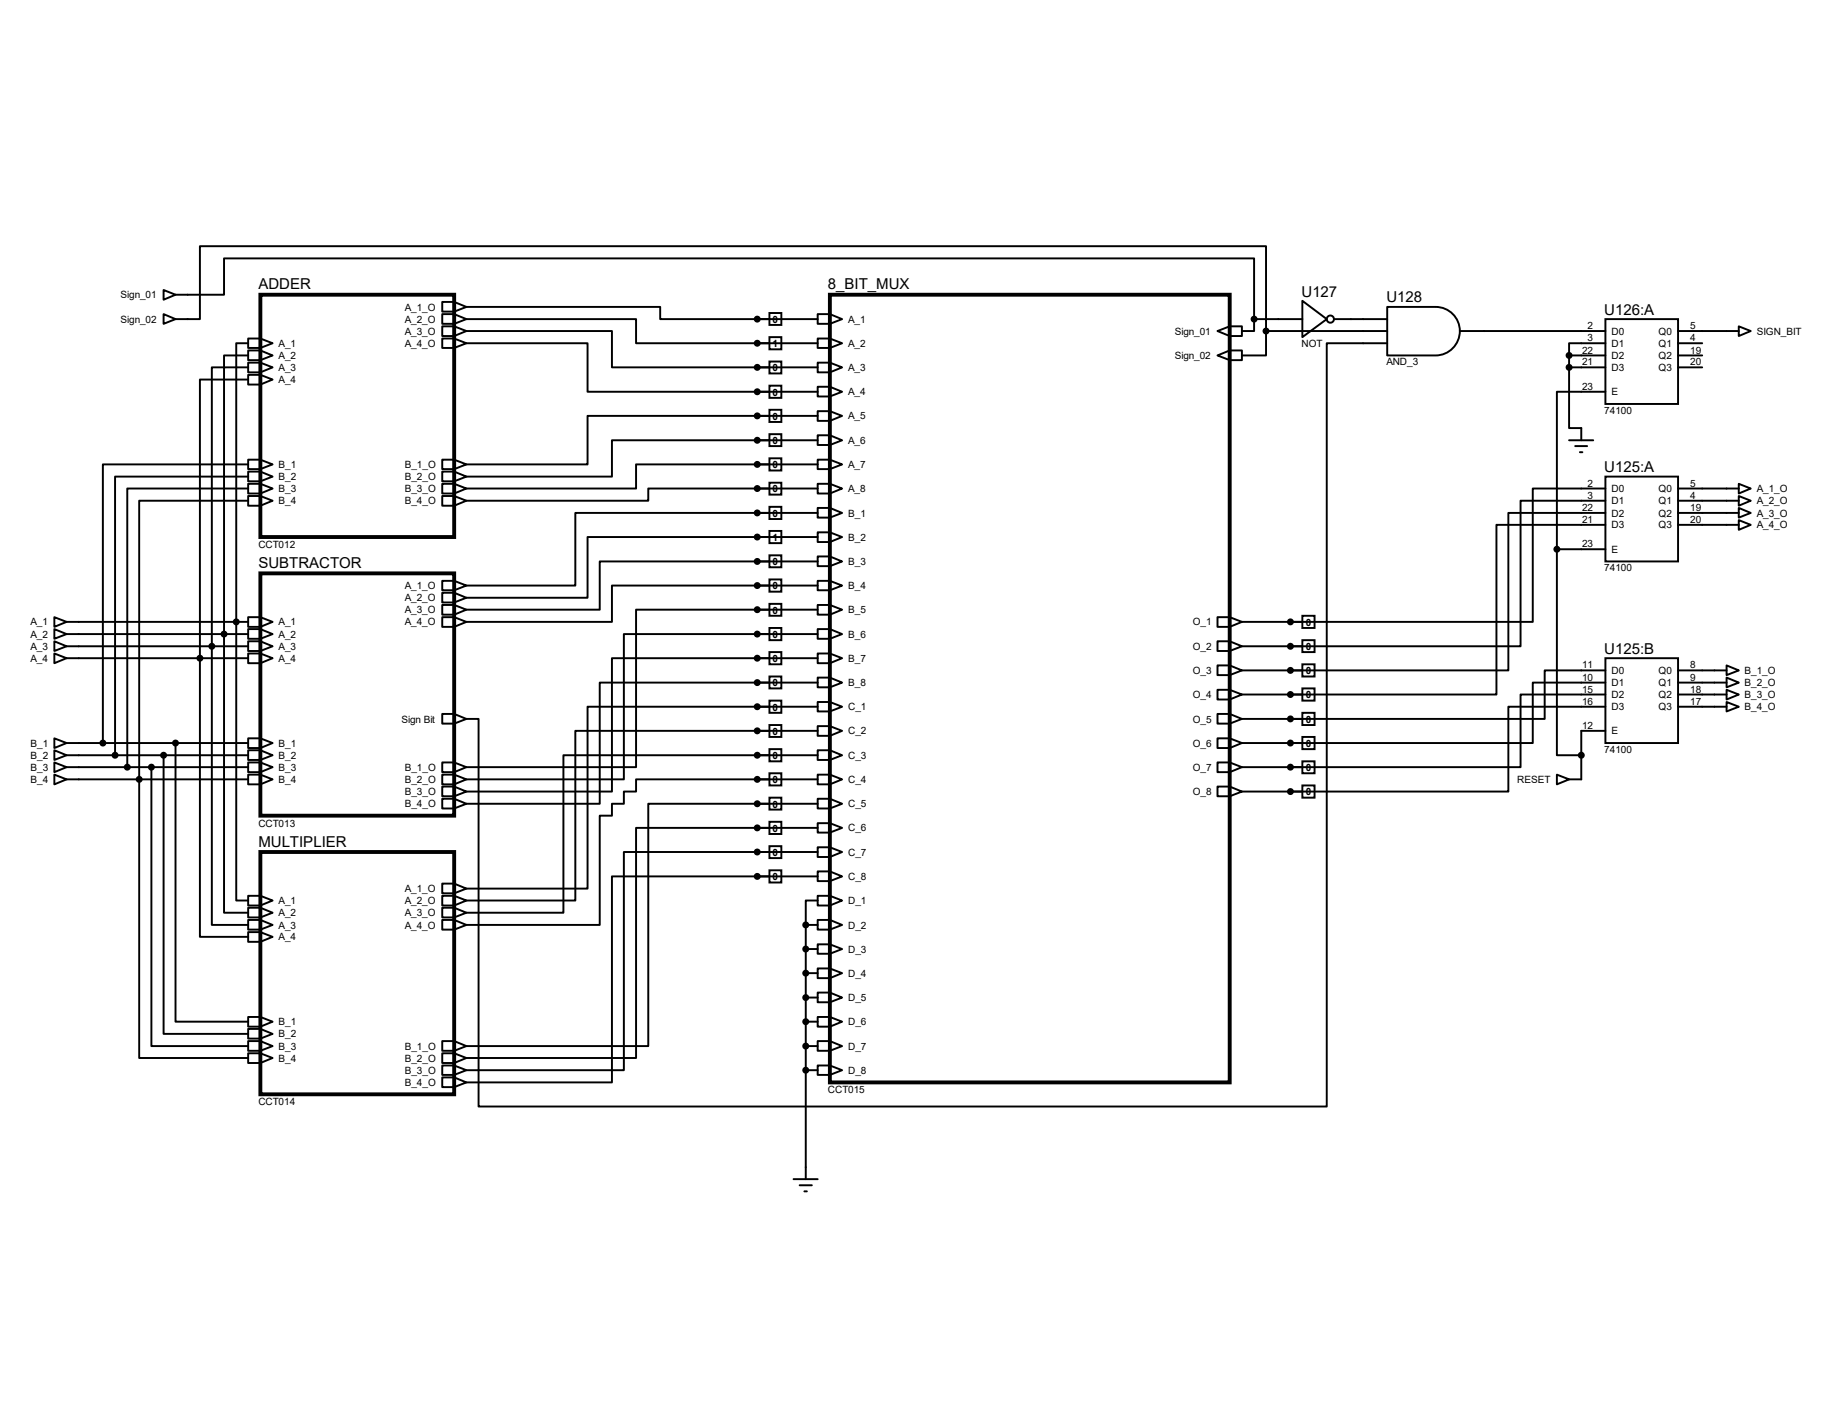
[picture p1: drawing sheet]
<svg xmlns="http://www.w3.org/2000/svg" width="279mm" height="216mm" viewBox="0 0 279 216" stroke-linecap="round" stroke-linejoin="round" font-family="sans-serif">
<g fill="none" stroke="#000" stroke-width=".3">
<path d="M25 44.3l1.8 .7-1.8 .8zM25 48l1.8 .7-1.8 .7zM26.8 48.7h3.7v-11.1h162.8v12.9M26.8 45h7.4v-5.5h157.3v9.2M37.9 55.4h1.9l1.8 .7-1.8 .8h-1.9zM37.9 57.2h1.9l1.8 .8-1.8 .7h-1.9zM37.9 51.7h1.9l1.8 .7-1.8 .7h-1.9zM37.9 53.5h1.9l1.8 .8-1.8 .7h-1.9zM37.9 52.4h-1.8v85.1h1.8M37.9 54.3h-3.7v85.1h3.7M37.9 56.1h-5.6v85.1h5.6M37.9 58h-7.4v85h7.4"/>
<path d="M39.8 51.7v1.4M39.8 53.5v1.5M39.8 55.4v1.5M39.8 57.2v1.5M67.5 46.1h1.8l1.9 .8-1.9 .7h-1.8zM67.5 48h1.8l1.9 .7-1.9 .7h-1.8zM67.5 49.8h1.8l1.9 .7-1.9 .8h-1.8zM67.5 51.7h1.8l1.9 .7-1.9 .7h-1.8zM69.3 46.1v1.5M69.3 48v1.4M69.3 49.8v1.5M69.3 51.7v1.4"/>
<path d="M71.2 46.9h29.6v1.8h14.8M71.2 48.7h25.9v3.7h18.5M71.2 50.5h22.2v5.6h22.2M71.2 52.4h18.5v7.4h25.9M115.6 48.7h.1M115.6 52.4h.1M115.6 56.1h.1M115.6 59.8h.1M115.6 48.7h9.2M115.6 56.1h9.2M115.6 52.4h9.2M115.6 59.8h9.2"/>
<path d="M117.5 47.8h1.8v1.8h-1.8zM117.5 51.5h1.8v1.8h-1.8zM117.5 55.2h1.8v1.8h-1.8zM117.5 58.9h1.8v1.8h-1.8zM124.8 48h1.9l1.9 .7-1.9 .7h-1.9zM124.8 51.7h1.9l1.9 .7-1.9 .7h-1.9zM124.8 55.4h1.9l1.9 .7-1.9 .8h-1.9zM124.8 59.1h1.9l1.9 .7-1.9 .7h-1.9zM126.7 48v1.4M126.7 51.7v1.4M126.7 55.4v1.5M126.7 59.1v1.4"/>
<path d="M185.9 50.5l1.8-.7h1.9v1.5h-1.9zM185.9 54.3l1.8-.8h1.9v1.5h-1.9zM187.7 49.8v1.5M187.7 53.5v1.5M191.5 48.7v1.8h-1.9M191.5 48.7h7.3M193.3 50.5v3.8h-3.7M193.3 50.5h18.5M198.8 45.9l3.8 2.8-3.8 2.8zM203.7 48.7h8.1M211.8 52.4h-9.2v116.6h-129.5v-59.2h-1.9M211.8 46.9h7.4a3.7 3.7 0 0 1 3.7 3.7 3.7 3.7 0 0 1-3.7 3.7h-7.4z"/>
<path d="M222.9 50.5h22.2M239.6 56.1v9.3h1.8v1.8M239.6 54.3h5.5M239.6 54.3v1.8M239.6 56.1h5.5M245.1 48.7h11.1v13h-11.1zM245.1 59.8h-7.4v24.1M245.1 52.4h-5.5v1.9M256.2 50.5h9.3M256.2 54.3h3.7M256.2 56.1h3.7M256.2 52.4h3.7"/>
<path d="M265.5 49.8l1.8 .7-1.8 .8zM37.9 73.9h1.9l1.8 .7-1.8 .8h-1.9zM37.9 75.7h1.9l1.8 .8-1.8 .7h-1.9zM37.9 70.2h1.9l1.8 .7-1.8 .7h-1.9zM37.9 72h1.9l1.8 .8-1.8 .7h-1.9zM37.9 70.9h-22.2v42.6M37.9 72.8h-20.3v42.5M37.9 74.6h-18.5v42.5M37.9 76.5h-16.6v85h16.6M39.8 70.2v1.4M39.8 72v1.5M39.8 73.9v1.5"/>
<path d="M39.8 75.7v1.5M67.5 75.7h1.8l1.9 .8-1.9 .7h-1.8zM67.5 73.9h1.8l1.9 .7-1.9 .8h-1.8zM67.5 72h1.8l1.9 .8-1.9 .7h-1.8zM67.5 70.2h1.8l1.9 .7-1.9 .7h-1.8zM69.3 70.2v1.4M69.3 72v1.5M69.3 73.9v1.5M69.3 75.7v1.5M115.6 63.5h.1M115.6 63.5h-25.9v7.4h-18.5M115.6 67.2h.1"/>
<path d="M115.6 67.2h-22.2v5.6h-22.2M115.6 70.9h.1M115.6 70.9h-18.5v3.7h-25.9M115.6 74.6h.1M115.6 74.6h-16.6v1.9h-27.8M115.6 78.3h.1M115.6 78.3h-27.8v11.1h-16.6M115.6 74.6h9.2M115.6 78.3h9.2M115.6 63.5h9.2M115.6 67.2h9.2M115.6 70.9h9.2"/>
<path d="M117.5 62.6h1.8v1.8h-1.8zM117.5 66.3h1.8v1.8h-1.8zM117.5 70h1.8v1.8h-1.8zM117.5 73.7h1.8v1.8h-1.8zM117.5 77.4h1.8v1.8h-1.8zM124.8 62.8h1.9l1.9 .7-1.9 .8h-1.9zM124.8 66.5h1.9l1.9 .7-1.9 .7h-1.9zM124.8 70.2h1.9l1.9 .7-1.9 .7h-1.9zM124.8 73.9h1.9l1.9 .7-1.9 .8h-1.9zM124.8 77.6h1.9l1.9 .7-1.9 .7h-1.9zM126.7 62.8v1.5M126.7 66.5v1.4"/>
<path d="M126.7 70.2v1.4M126.7 73.9v1.5M126.7 77.6v1.4M239.6 67.2h3.6M240.5 68.1h1.8M241.2 69h.4M245.1 72.8h11.1v12.9h-11.1zM245.1 74.6h-11.1v20.4h-37M245.1 76.5h-12.9v22.2h-35.2M245.1 78.3h-14.8v24.1h-33.3M256.2 74.6h9.3M256.2 76.5h9.3"/>
<path d="M256.2 78.3h9.3M265.5 73.9l1.8 .7-1.8 .8zM265.5 75.7l1.8 .8-1.8 .7zM265.5 77.6l1.8 .7-1.8 .7zM265.5 79.4l1.8 .7-1.8 .8zM8.3 94.2l1.9 .8-1.9 .7zM8.3 96.1l1.9 .7-1.9 .7zM8.3 99.8l1.9 .7-1.9 .8zM8.3 97.9l1.9 .8-1.9 .7zM10.2 95h27.7M10.2 96.8h27.7M10.2 98.7h27.7"/>
<path d="M37.9 94.2h1.9l1.8 .8-1.8 .7h-1.9zM37.9 96.1h1.9l1.8 .7-1.8 .7h-1.9zM37.9 97.9h1.9l1.8 .8-1.8 .7h-1.9zM37.9 99.8h1.9l1.8 .7-1.8 .8h-1.9zM39.8 94.2v1.5M39.8 96.1v1.4M39.8 97.9v1.5M39.8 99.8v1.5M67.5 88.7h1.8l1.9 .7-1.9 .7h-1.8zM67.5 90.5h1.8l1.9 .8-1.9 .7h-1.8zM67.5 92.4h1.8l1.9 .7-1.9 .8h-1.8zM67.5 94.2h1.8l1.9 .8-1.9 .7h-1.8z"/>
<path d="M69.3 88.7v1.4M69.3 90.5v1.5M69.3 92.4v1.5M69.3 94.2v1.5M115.6 82h.1M115.6 82h-25.9v9.3h-18.5M115.6 85.7h.1M115.6 85.7h-24v7.4h-20.4M115.6 89.4h.1M115.6 89.4h-22.2v5.6h-22.2M115.6 93.1h.1M115.6 93.1h-18.5v24h-25.9"/>
<path d="M115.6 96.8h.1M115.6 96.8h-20.4v22.2h-24M115.6 96.8h9.2M115.6 82h9.2M115.6 85.7h9.2M115.6 89.4h9.2M115.6 93.1h9.2M117.5 81.1h1.8v1.8h-1.8zM117.5 84.8h1.8v1.8h-1.8zM117.5 88.5h1.8v1.8h-1.8zM117.5 92.2h1.8v1.8h-1.8zM117.5 95.9h1.8v1.8h-1.8z"/>
<path d="M117.5 99.6h1.8v1.8h-1.8zM124.8 88.7h1.9l1.9 .7-1.9 .7h-1.9zM124.8 92.4h1.9l1.9 .7-1.9 .8h-1.9zM124.8 96.1h1.9l1.9 .7-1.9 .7h-1.9zM124.8 99.8h1.9l1.9 .7-1.9 .8h-1.9zM124.8 81.3h1.9l1.9 .7-1.9 .8h-1.9zM124.8 85h1.9l1.9 .7-1.9 .7h-1.9zM126.7 81.3v1.5M126.7 85v1.4M126.7 88.7v1.4M126.7 92.4v1.5M126.7 96.1v1.4"/>
<path d="M126.7 99.8v1.5M185.9 97.9h1.8l1.9 .8-1.9 .7h-1.8zM185.9 94.2h1.8l1.9 .8-1.9 .7h-1.8zM187.7 94.2v1.5M187.7 97.9v1.5M189.6 95h9.2M189.6 98.7h9.2M197 95h.1M197 98.7h.1M198.8 94h1.9v1.9h-1.9zM198.8 97.7h1.9v1.9h-1.9zM237.7 83.9v31.4h3.7"/>
<path d="M237.7 83.9h7.4M245.1 80.1h-16.6v25.9h-31.5M256.2 80.1h9.3M8.3 112.7l1.9 .8-1.9 .7zM8.3 114.6l1.9 .7-1.9 .7zM8.3 116.4l1.9 .7-1.9 .8zM8.3 118.3l1.9 .7-1.9 .8zM10.2 100.5h27.7M10.2 113.5h27.7M10.2 115.3h27.7M10.2 117.1h27.7M10.2 119h27.7"/>
<path d="M23.1 117.1v42.6h14.8M25 115.3v42.6h12.9M26.8 113.5v42.5h11.1M37.9 112.7h1.9l1.8 .8-1.8 .7h-1.9zM37.9 114.6h1.9l1.8 .7-1.8 .7h-1.9zM37.9 116.4h1.9l1.8 .7-1.8 .8h-1.9zM37.9 118.3h1.9l1.8 .7-1.8 .8h-1.9zM39.8 112.7v1.5M39.8 114.6v1.4M39.8 116.4v1.5M39.8 118.3v1.5M67.5 116.4h1.8l1.9 .7-1.9 .8h-1.8z"/>
<path d="M67.5 118.3h1.8l1.9 .7-1.9 .8h-1.8zM67.5 109h1.8l1.9 .8-1.9 .7h-1.8zM69.3 109v1.5M69.3 116.4v1.5M69.3 118.3v1.5M115.6 100.5h.1M115.6 100.5h-22.2v20.4h-22.2M115.6 104.2h.1M115.6 104.2h-24v18.5h-20.4M115.6 107.9h.1M115.6 107.9h-25.9v27.8h-18.5M115.6 111.6h.1"/>
<path d="M115.6 111.6h-27.8v25.9h-16.6M115.6 115.3h.1M115.6 115.3h-29.6v24.1h-14.8M115.6 119h.1M115.6 100.5h9.2M115.6 115.3h9.2M115.6 119h9.2M115.6 104.2h9.2M115.6 107.9h9.2M115.6 111.6h9.2M115.6 119h-18.5v1.9h-1.8v1.8h-1.9v1.8h-1.8v16.7h-20.4M117.5 103.3h1.8v1.8h-1.8z"/>
<path d="M117.5 107h1.8v1.8h-1.8zM117.5 110.7h1.8v1.8h-1.8zM117.5 114.4h1.8v1.8h-1.8zM117.5 118.1h1.8v1.8h-1.8zM124.8 103.5h1.9l1.9 .7-1.9 .7h-1.9zM124.8 107.2h1.9l1.9 .7-1.9 .7h-1.9zM124.8 110.9h1.9l1.9 .7-1.9 .8h-1.9zM124.8 114.6h1.9l1.9 .7-1.9 .7h-1.9zM124.8 118.3h1.9l1.9 .7-1.9 .8h-1.9zM126.7 103.5v1.4M126.7 107.2v1.4M126.7 110.9v1.5"/>
<path d="M126.7 114.6v1.4M126.7 118.3v1.5M185.9 109h1.8l1.9 .8-1.9 .7h-1.8zM185.9 112.7h1.8l1.9 .8-1.9 .7h-1.8zM185.9 116.4h1.8l1.9 .7-1.9 .8h-1.8zM185.9 105.3h1.8l1.9 .7-1.9 .8h-1.8zM185.9 101.6h1.8l1.9 .8-1.9 .7h-1.8zM187.7 101.6v1.5M187.7 105.3v1.5M187.7 109v1.5M187.7 112.7v1.5M187.7 116.4v1.5"/>
<path d="M189.6 113.5h9.2M189.6 117.1h9.2M189.6 102.4h9.2M189.6 106h9.2M189.6 109.8h9.2M197 102.4h.1M197 106h.1M197 109.8h.1M197 113.5h.1M197 117.1h.1M198.8 101.4h1.9v1.9h-1.9zM198.8 105.1h1.9v1.9h-1.9z"/>
<path d="M198.8 108.8h1.9v1.9h-1.9zM198.8 112.5h1.9v1.9h-1.9zM198.8 116.2h1.9v1.9h-1.9zM198.8 119.9h1.9v1.9h-1.9zM237.7 118.3l1.9 .7-1.9 .8zM245.1 100.5h11.1v13h-11.1zM245.1 102.4h-9.3v7.4h-38.8M245.1 104.2h-11.1v9.3h-37M245.1 106h-12.9v11.1h-35.2M245.1 107.9h-14.8v13h-33.3M245.1 111.6h-3.7v7.4h-1.8M256.2 102.4h7.4"/>
<path d="M256.2 104.2h7.4M256.2 106h7.4M256.2 107.9h7.4M263.6 101.6l1.9 .8-1.9 .7zM263.6 103.5l1.9 .7-1.9 .7zM263.6 105.3l1.9 .7-1.9 .8zM263.6 107.2l1.9 .7-1.9 .7zM37.9 136.8h1.9l1.8 .7-1.8 .8h-1.9zM37.9 138.6h1.9l1.8 .8-1.8 .7h-1.9zM39.8 136.8v1.5M39.8 138.6v1.5M67.5 120.1h1.8l1.9 .8-1.9 .7h-1.8z"/>
<path d="M67.5 122h1.8l1.9 .7-1.9 .7h-1.8zM67.5 134.9h1.8l1.9 .8-1.9 .7h-1.8zM67.5 136.8h1.8l1.9 .7-1.9 .8h-1.8zM67.5 138.6h1.8l1.9 .8-1.9 .7h-1.8zM69.3 120.1v1.5M69.3 122v1.4M69.3 134.9v1.5M69.3 136.8v1.5M69.3 138.6v1.5M115.6 122.7h.1M115.6 122.7h-16.6v37h-27.8M115.6 126.4h.1"/>
<path d="M115.6 126.4h-18.5v35.1h-25.9M115.6 130.1h.1M115.6 130.1h-20.4v33.3h-24M115.6 133.8h.1M115.6 133.8h-22.2v31.5h-22.2M115.6 122.7h9.2M115.6 126.4h9.2M115.6 130.1h9.2M115.6 133.8h9.2M117.5 121.8h1.8v1.8h-1.8zM117.5 125.5h1.8v1.8h-1.8zM117.5 129.2h1.8v1.8h-1.8z"/>
<path d="M117.5 132.9h1.8v1.8h-1.8zM124.8 129.4h1.9l1.9 .7-1.9 .8h-1.9zM124.8 133.1h1.9l1.9 .7-1.9 .7h-1.9zM124.8 136.8h1.9l1.9 .7-1.9 .8h-1.9zM124.8 122h1.9l1.9 .7-1.9 .7h-1.9zM124.8 125.7h1.9l1.9 .7-1.9 .7h-1.9zM124.8 137.5h-1.8v3.7M126.7 122v1.4M126.7 125.7v1.4M126.7 129.4v1.5M126.7 133.1v1.4M126.7 136.8v1.5"/>
<path d="M185.9 120.1h1.8l1.9 .8-1.9 .7h-1.8zM187.7 120.1v1.5M189.6 120.9h9.2M197 120.9h.1M37.9 140.5h1.9l1.8 .7-1.8 .7h-1.9zM37.9 142.3h1.9l1.8 .7-1.8 .8h-1.9zM37.9 155.3h1.9l1.8 .7-1.8 .8h-1.9zM37.9 159h1.9l1.8 .7-1.8 .7h-1.9zM37.9 157.1h1.9l1.8 .8-1.8 .7h-1.9zM39.8 140.5v1.4M39.8 142.3v1.5M39.8 155.3v1.5"/>
<path d="M39.8 157.1v1.5M39.8 159v1.4M67.5 140.5h1.8l1.9 .7-1.9 .7h-1.8zM67.5 159h1.8l1.9 .7-1.9 .7h-1.8zM69.3 140.5v1.4M69.3 159v1.4M123 141.2h1.8M123 141.2v38.8M123 144.9h1.8M123 148.6h1.8M123 152.3h1.8M123 156h1.8"/>
<path d="M123 159.7h1.8M124.8 140.5h1.9l1.9 .7-1.9 .7h-1.9zM124.8 147.9h1.9l1.9 .7-1.9 .8h-1.9zM124.8 144.2h1.9l1.9 .7-1.9 .7h-1.9zM124.8 151.6h1.9l1.9 .7-1.9 .7h-1.9zM124.8 155.3h1.9l1.9 .7-1.9 .8h-1.9zM124.8 159h1.9l1.9 .7-1.9 .7h-1.9zM126.7 140.5v1.4M126.7 144.2v1.4M126.7 147.9v1.5M126.7 151.6v1.4M126.7 155.3v1.5"/>
<path d="M126.7 159v1.4M37.9 160.8h1.9l1.8 .7-1.8 .8h-1.9zM39.8 160.8v1.5M67.5 160.8h1.8l1.9 .7-1.9 .8h-1.8zM67.5 162.7h1.8l1.9 .7-1.9 .7h-1.8zM67.5 164.5h1.8l1.9 .8-1.9 .7h-1.8zM69.3 160.8v1.5M69.3 162.7v1.4M69.3 164.5v1.5M123 163.4h1.8M124.8 162.7h1.9l1.9 .7-1.9 .7h-1.9zM126.7 162.7v1.4"/>
<path d="M121.2 180h3.6M122.1 181h1.9M122.8 181.9h.4"/>
<circle cx="203.1" cy="48.7" r=".55"/>
</g>
<path d="M39.8 45h29.5v37h-29.5zM126.7 45h61v120.3h-61zM39.8 87.5h29.5v37h-29.5zM39.8 130.1h29.5v37h-29.5z" fill="none" stroke="#000" stroke-width=".59"/>
<g fill="#000" stroke="#000" stroke-width=".3">
<circle cx="115.6" cy="48.7" r=".38"/>
<circle cx="115.6" cy="52.4" r=".38"/>
<circle cx="115.6" cy="56.1" r=".38"/>
<circle cx="115.6" cy="59.8" r=".38"/>
<circle cx="191.5" cy="48.7" r=".38"/>
<circle cx="193.3" cy="50.5" r=".38"/>
<circle cx="239.6" cy="54.3" r=".38"/>
<circle cx="239.6" cy="56.1" r=".38"/>
<circle cx="115.6" cy="78.3" r=".38"/>
<circle cx="115.6" cy="74.6" r=".38"/>
<circle cx="115.6" cy="67.2" r=".38"/>
<circle cx="115.6" cy="63.5" r=".38"/>
<circle cx="115.6" cy="70.9" r=".38"/>
<circle cx="32.3" cy="98.7" r=".38"/>
<circle cx="34.2" cy="96.8" r=".38"/>
<circle cx="36.1" cy="95" r=".38"/>
<circle cx="115.6" cy="93.1" r=".38"/>
<circle cx="115.6" cy="82" r=".38"/>
<circle cx="115.6" cy="96.8" r=".38"/>
<circle cx="115.6" cy="89.4" r=".38"/>
<circle cx="115.6" cy="85.7" r=".38"/>
<circle cx="197" cy="95" r=".38"/>
<circle cx="197" cy="98.7" r=".38"/>
<circle cx="237.7" cy="83.9" r=".38"/>
<circle cx="15.7" cy="113.5" r=".38"/>
<circle cx="17.6" cy="115.3" r=".38"/>
<circle cx="19.4" cy="117.1" r=".38"/>
<circle cx="21.3" cy="119" r=".38"/>
<circle cx="23.1" cy="117.1" r=".38"/>
<circle cx="25" cy="115.3" r=".38"/>
<circle cx="26.8" cy="113.5" r=".38"/>
<circle cx="30.5" cy="100.5" r=".38"/>
<circle cx="115.6" cy="119" r=".38"/>
<circle cx="115.6" cy="100.5" r=".38"/>
<circle cx="115.6" cy="104.2" r=".38"/>
<circle cx="115.6" cy="107.9" r=".38"/>
<circle cx="115.6" cy="111.6" r=".38"/>
<circle cx="115.6" cy="115.3" r=".38"/>
<circle cx="197" cy="117.1" r=".38"/>
<circle cx="197" cy="109.8" r=".38"/>
<circle cx="197" cy="102.4" r=".38"/>
<circle cx="197" cy="106" r=".38"/>
<circle cx="197" cy="113.5" r=".38"/>
<circle cx="241.4" cy="115.3" r=".38"/>
<circle cx="115.6" cy="130.1" r=".38"/>
<circle cx="115.6" cy="133.8" r=".38"/>
<circle cx="115.6" cy="122.7" r=".38"/>
<circle cx="115.6" cy="126.4" r=".38"/>
<circle cx="197" cy="120.9" r=".38"/>
<circle cx="123" cy="148.6" r=".38"/>
<circle cx="123" cy="141.2" r=".38"/>
<circle cx="123" cy="144.9" r=".38"/>
<circle cx="123" cy="152.3" r=".38"/>
<circle cx="123" cy="159.7" r=".38"/>
<circle cx="123" cy="156" r=".38"/>
<circle cx="123" cy="163.4" r=".38"/>
</g>
<g font-size="2.3">
<text x="39.5" y="44.2">ADDER</text>
<text x="126.4" y="44.2">8_BIT_MUX</text>
<text x="198.7" y="45.3">U127</text>
<text x="211.7" y="46.2">U128</text>
<text x="244.9" y="48">U126:A</text>
<text x="244.9" y="72.1">U125:A</text>
<text x="39.5" y="86.7">SUBTRACTOR</text>
<text x="244.9" y="99.9">U125:B</text>
<text x="39.5" y="129.3">MULTIPLIER</text>
</g>
<g font-size="1.5">
<text x="18.4" y="45.6">Sign_01</text>
<text x="61.8" y="47.4">A_1_O</text>
<text x="18.4" y="49.3">Sign_02</text>
<text x="42.5" y="53">A_1</text>
<text x="61.8" y="49.3">A_2_O</text>
<text x="61.8" y="51.1">A_3_O</text>
<text x="61.8" y="53">A_4_O</text>
<text x="117.9" y="49.3">0</text>
<text x="117.9" y="53">1</text>
<text x="129.5" y="49.3">A_1</text>
<text x="129.5" y="53">A_2</text>
<text x="179.4" y="51.1">Sign_01</text>
<text x="198.7" y="53">NOT</text>
<text x="241.6" y="54">22</text>
<text x="242.4" y="50.2">2</text>
<text x="242.4" y="52.1">3</text>
<text x="246" y="51.1">D0</text>
<text x="246" y="53">D1</text>
<text x="253.2" y="51.1">Q0</text>
<text x="253.2" y="53">Q1</text>
<text x="258.1" y="50.2">5</text>
<text x="258.1" y="52.1">4</text>
<text x="258.1" y="54">19</text>
<text x="268.2" y="51.1">SIGN_BIT</text>
<text x="42.5" y="56.6">A_3</text>
<text x="42.5" y="58.5">A_4</text>
<text x="42.5" y="54.8">A_2</text>
<text x="117.9" y="56.7">0</text>
<text x="129.5" y="56.6">A_3</text>
<text x="179.4" y="54.8">Sign_02</text>
<text x="211.7" y="55.8">AND_3</text>
<text x="241.6" y="55.8">21</text>
<text x="241.6" y="59.5">23</text>
<text x="246" y="54.8">D2</text>
<text x="246" y="56.6">D3</text>
<text x="253.2" y="54.8">Q2</text>
<text x="253.2" y="56.6">Q3</text>
<text x="258.1" y="55.8">20</text>
<text x="117.9" y="60.4">0</text>
<text x="117.9" y="64.1">0</text>
<text x="129.5" y="60.4">A_4</text>
<text x="129.5" y="64.1">A_5</text>
<text x="244.9" y="63.2">74100</text>
<text x="246" y="60.4">E</text>
<text x="42.5" y="71.5">B_1</text>
<text x="61.8" y="71.5">B_1_O</text>
<text x="117.9" y="67.8">0</text>
<text x="117.9" y="71.5">0</text>
<text x="129.5" y="67.8">A_6</text>
<text x="129.5" y="71.5">A_7</text>
<text x="42.5" y="75.1">B_3</text>
<text x="42.5" y="77">B_4</text>
<text x="42.5" y="73.3">B_2</text>
<text x="61.8" y="77">B_4_O</text>
<text x="61.8" y="75.1">B_3_O</text>
<text x="61.8" y="73.3">B_2_O</text>
<text x="117.9" y="75.2">0</text>
<text x="129.5" y="75.1">A_8</text>
<text x="242.4" y="74.3">2</text>
<text x="242.4" y="76.2">3</text>
<text x="246" y="75.1">D0</text>
<text x="246" y="77">D1</text>
<text x="253.2" y="75.1">Q0</text>
<text x="253.2" y="77">Q1</text>
<text x="258.1" y="74.3">5</text>
<text x="258.1" y="76.2">4</text>
<text x="268.2" y="75.1">A_1_O</text>
<text x="268.2" y="77">A_2_O</text>
<text x="39.5" y="83.7">CCT012</text>
<text x="117.9" y="78.9">0</text>
<text x="117.9" y="82.6">1</text>
<text x="129.5" y="78.9">B_1</text>
<text x="129.5" y="82.5">B_2</text>
<text x="241.6" y="78">22</text>
<text x="241.6" y="79.8">21</text>
<text x="241.6" y="83.6">23</text>
<text x="246" y="78.9">D2</text>
<text x="246" y="80.7">D3</text>
<text x="253.2" y="78.9">Q2</text>
<text x="253.2" y="80.7">Q3</text>
<text x="258.1" y="78">19</text>
<text x="258.1" y="79.8">20</text>
<text x="268.2" y="78.9">A_3_O</text>
<text x="268.2" y="80.7">A_4_O</text>
<text x="61.8" y="90">A_1_O</text>
<text x="117.9" y="86.3">0</text>
<text x="129.5" y="90">B_4</text>
<text x="129.5" y="86.3">B_3</text>
<text x="244.9" y="87.2">74100</text>
<text x="246" y="84.4">E</text>
<text x="4.7" y="95.5">A_1</text>
<text x="42.5" y="95.5">A_1</text>
<text x="61.8" y="91.8">A_2_O</text>
<text x="61.8" y="93.6">A_3_O</text>
<text x="61.8" y="95.5">A_4_O</text>
<text x="117.9" y="90">0</text>
<text x="117.9" y="93.7">0</text>
<text x="129.5" y="93.6">B_5</text>
<text x="182.1" y="95.5">O_1</text>
<text x="199.3" y="95.5">0</text>
<text x="4.7" y="97.4">A_2</text>
<text x="4.7" y="101">A_4</text>
<text x="4.7" y="99.2">A_3</text>
<text x="42.5" y="97.4">A_2</text>
<text x="42.5" y="99.2">A_3</text>
<text x="42.5" y="101">A_4</text>
<text x="117.9" y="97.4">0</text>
<text x="117.9" y="101.1">0</text>
<text x="129.5" y="97.4">B_6</text>
<text x="129.5" y="101">B_7</text>
<text x="182.1" y="99.2">O_2</text>
<text x="199.3" y="99.3">0</text>
<text x="117.9" y="104.8">0</text>
<text x="129.5" y="104.8">B_8</text>
<text x="182.1" y="106.6">O_4</text>
<text x="182.1" y="102.9">O_3</text>
<text x="199.3" y="103">0</text>
<text x="199.3" y="106.6">0</text>
<text x="241.6" y="102.1">11</text>
<text x="241.6" y="103.9">10</text>
<text x="241.6" y="105.7">15</text>
<text x="241.6" y="107.6">16</text>
<text x="246" y="102.9">D0</text>
<text x="246" y="104.8">D1</text>
<text x="246" y="106.6">D2</text>
<text x="253.2" y="102.9">Q0</text>
<text x="253.2" y="104.8">Q1</text>
<text x="253.2" y="106.6">Q2</text>
<text x="258.1" y="102.1">8</text>
<text x="258.1" y="103.9">9</text>
<text x="258.1" y="105.7">18</text>
<text x="258.1" y="107.6">17</text>
<text x="266.4" y="102.9">B_1_O</text>
<text x="266.4" y="104.8">B_2_O</text>
<text x="266.4" y="106.6">B_3_O</text>
<text x="61.3" y="110.3">Sign Bit</text>
<text x="117.9" y="108.5">0</text>
<text x="117.9" y="112.2">0</text>
<text x="129.5" y="108.5">C_1</text>
<text x="129.5" y="112.1">C_2</text>
<text x="182.1" y="110.3">O_5</text>
<text x="199.3" y="110.4">0</text>
<text x="241.6" y="111.3">12</text>
<text x="246" y="108.5">D3</text>
<text x="246" y="112.1">E</text>
<text x="253.2" y="108.5">Q3</text>
<text x="266.4" y="108.5">B_4_O</text>
<text x="4.7" y="114">B_1</text>
<text x="4.7" y="115.9">B_2</text>
<text x="4.7" y="117.7">B_3</text>
<text x="4.7" y="119.5">B_4</text>
<text x="42.5" y="114">B_1</text>
<text x="42.5" y="115.9">B_2</text>
<text x="42.5" y="117.7">B_3</text>
<text x="42.5" y="119.5">B_4</text>
<text x="61.8" y="117.7">B_1_O</text>
<text x="61.8" y="119.5">B_2_O</text>
<text x="117.9" y="115.9">0</text>
<text x="117.9" y="119.6">0</text>
<text x="129.5" y="115.9">C_3</text>
<text x="129.5" y="119.5">C_4</text>
<text x="182.1" y="114">O_6</text>
<text x="182.1" y="117.7">O_7</text>
<text x="199.3" y="114">0</text>
<text x="199.3" y="117.7">0</text>
<text x="231.6" y="119.5">RESET</text>
<text x="244.9" y="115">74100</text>
<text x="61.8" y="121.4">B_3_O</text>
<text x="61.8" y="123.3">B_4_O</text>
<text x="117.9" y="123.3">0</text>
<text x="129.5" y="123.3">C_5</text>
<text x="182.1" y="121.4">O_8</text>
<text x="199.3" y="121.5">0</text>
<text x="39.5" y="126.2">CCT013</text>
<text x="117.9" y="127">0</text>
<text x="117.9" y="130.7">0</text>
<text x="129.5" y="130.6">C_7</text>
<text x="129.5" y="127">C_6</text>
<text x="61.8" y="136.2">A_1_O</text>
<text x="117.9" y="134.4">0</text>
<text x="129.5" y="134.4">C_8</text>
<text x="42.5" y="141.8">A_3</text>
<text x="42.5" y="143.6">A_4</text>
<text x="42.5" y="138">A_1</text>
<text x="42.5" y="139.9">A_2</text>
<text x="61.8" y="138">A_2_O</text>
<text x="61.8" y="139.9">A_3_O</text>
<text x="61.8" y="141.8">A_4_O</text>
<text x="129.5" y="138">D_1</text>
<text x="129.5" y="141.8">D_2</text>
<text x="129.5" y="149.1">D_4</text>
<text x="129.5" y="145.5">D_3</text>
<text x="129.5" y="152.9">D_5</text>
<text x="42.5" y="156.5">B_1</text>
<text x="42.5" y="160.3">B_3</text>
<text x="42.5" y="158.4">B_2</text>
<text x="61.8" y="160.3">B_1_O</text>
<text x="129.5" y="156.5">D_6</text>
<text x="129.5" y="160.3">D_7</text>
<text x="42.5" y="162.1">B_4</text>
<text x="61.8" y="162.1">B_2_O</text>
<text x="61.8" y="164">B_3_O</text>
<text x="61.8" y="165.8">B_4_O</text>
<text x="126.4" y="167">CCT015</text>
<text x="129.5" y="164">D_8</text>
<text x="39.5" y="168.8">CCT014</text>
</g>
</svg>
